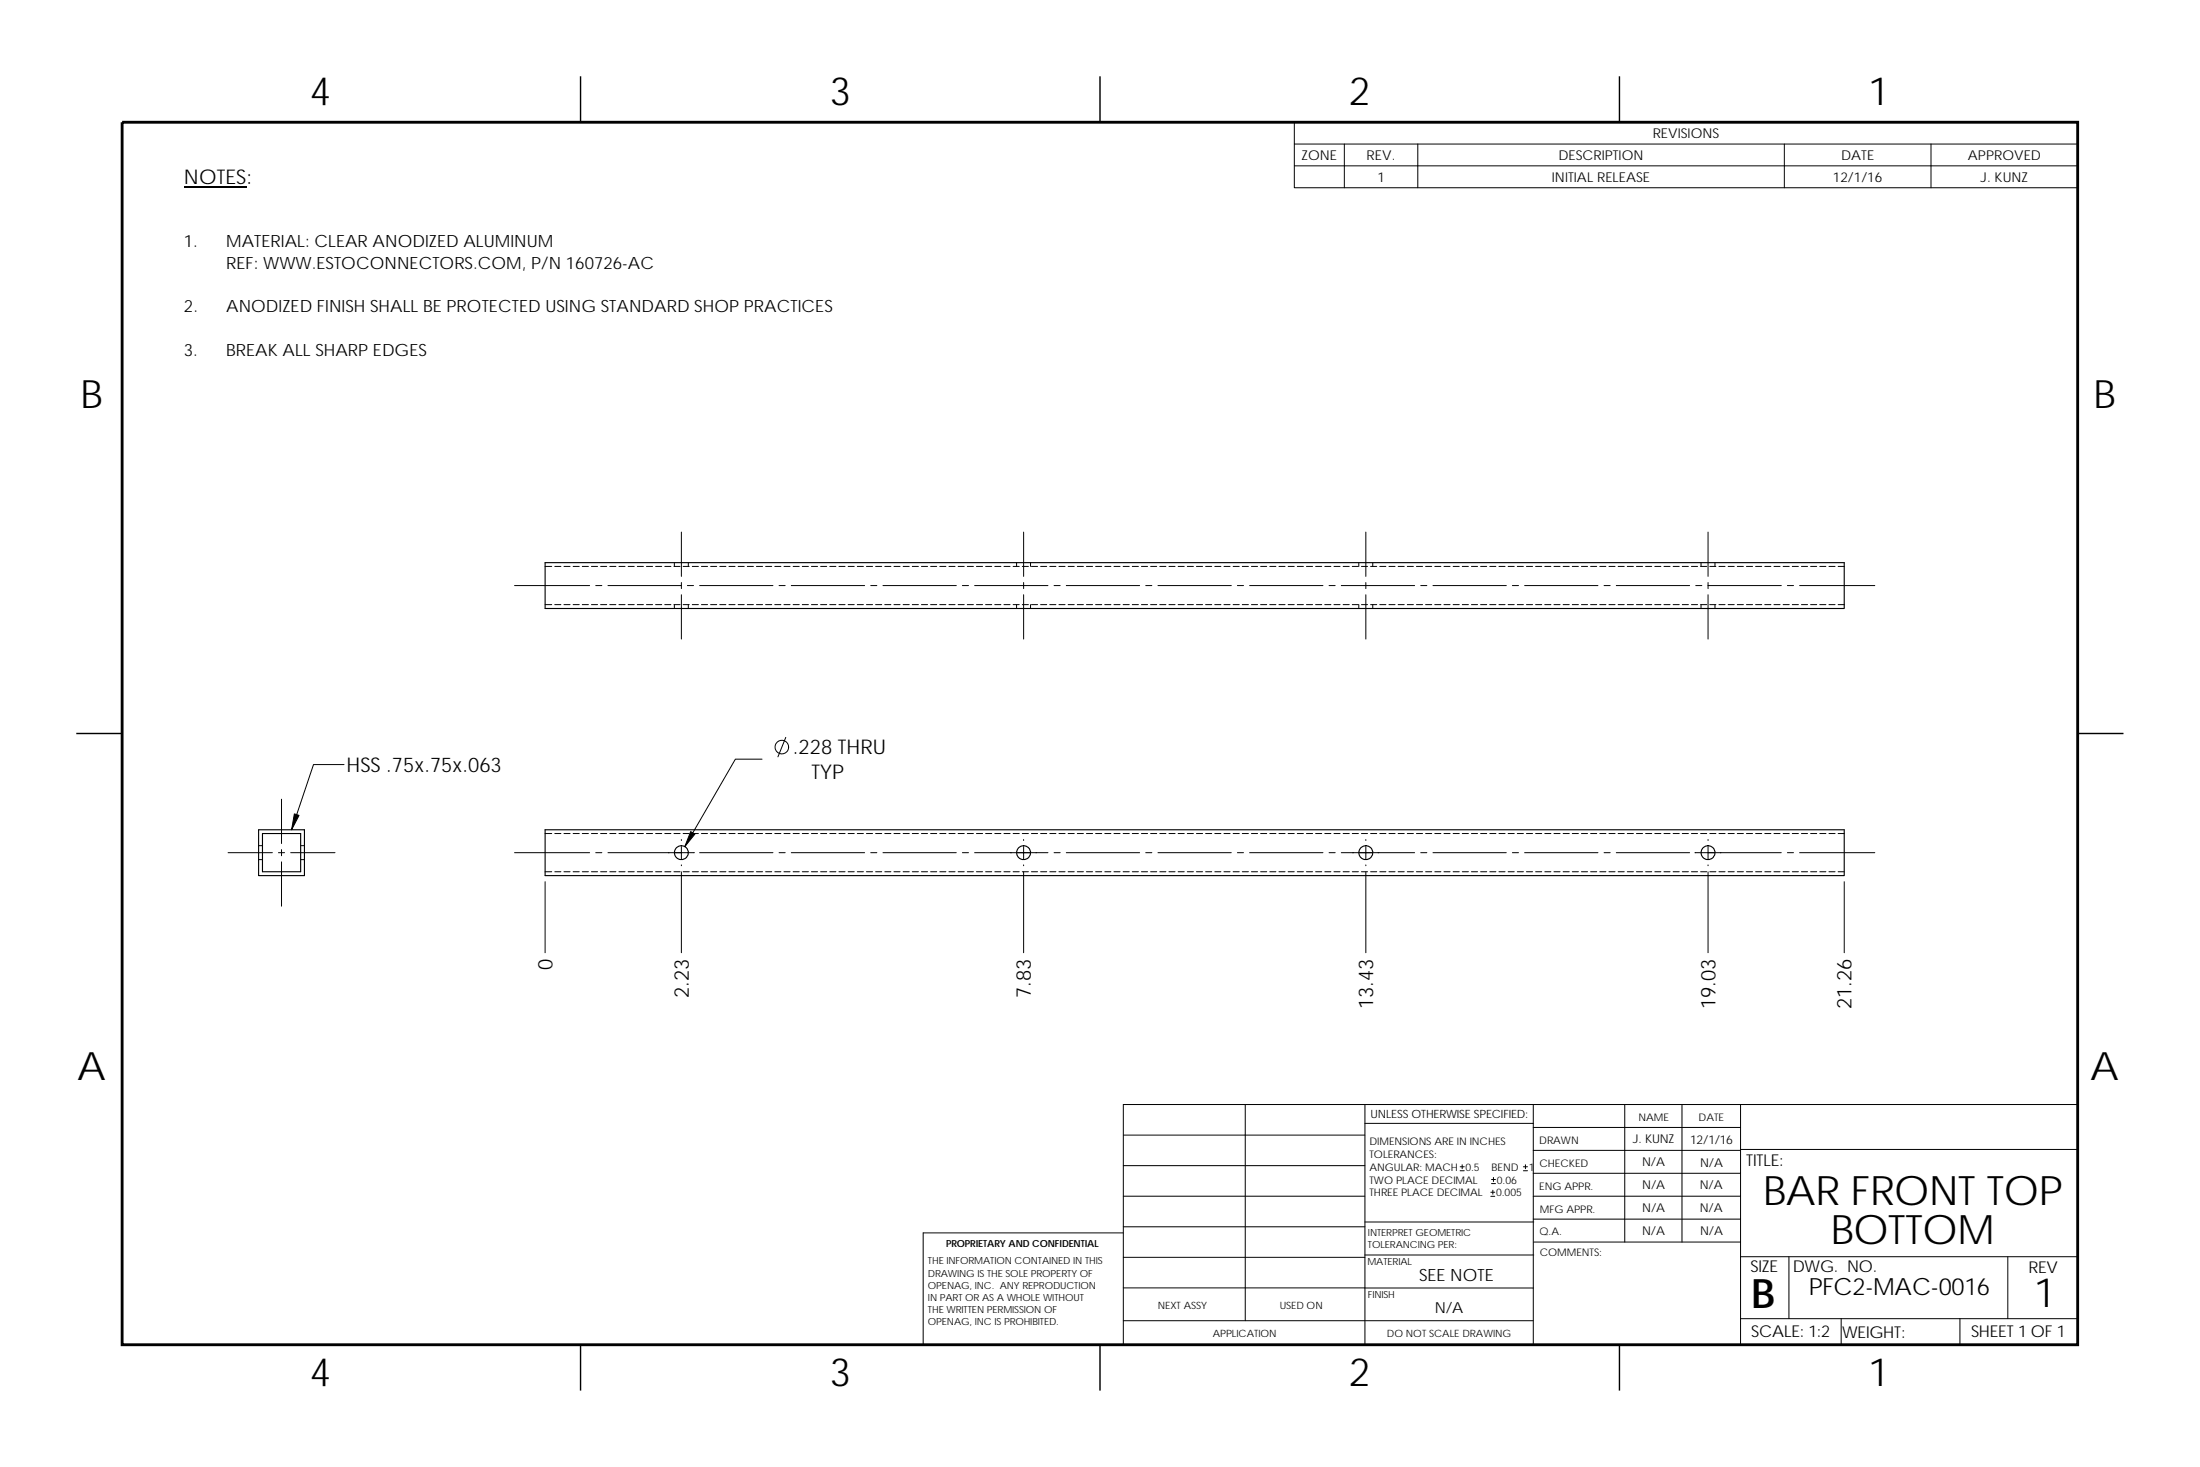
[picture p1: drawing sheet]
<svg xmlns="http://www.w3.org/2000/svg" width="457mm" height="305mm" viewBox="0 0 457 305" stroke-linecap="round" stroke-linejoin="round" font-family="sans-serif">
<g fill="none" stroke="#000" stroke-width=".21">
<path d="M269 25.4h162.8v13.6h-162.8zM269 29.9h162.8M269 34.5h162.8M279.4 29.9v9.1M294.6 29.9v9.1M370.8 29.9v9.1M401.3 29.9v9.1M113.3 117.7h1.4M115.3 117.7h1.3M117.2 117.7h1.3M119.1 117.7h1.3M121 117.7h1.3"/>
<path d="M122.9 117.7h1.3M124.8 117.7h1.3M126.7 117.7h1.3M128.6 117.7h1.3M130.5 117.7h1.3M132.4 117.7h1.3M134.3 117.7h1.3M136.2 117.7h1.3M138.2 117.7h1.2M140.1 117.7h1.2M140.1 116.9v.8M141.6 110.6v9.2"/>
<path d="M142 117.7h1.2M143 116.9v.8M143.9 117.7h1.2M145.8 117.7h1.2M147.7 117.7h1.2M149.6 117.7h1.3M151.5 117.7h1.3M153.4 117.7h1.3M155.3 117.7h1.3M157.2 117.7h1.3M159.1 117.7h1.3M161 117.7h1.3"/>
<path d="M162.9 117.7h1.3M164.8 117.7h1.3M166.7 117.7h1.3M168.6 117.7h1.3M170.5 117.7h1.3M172.4 117.7h1.3M174.3 117.7h1.3M176.3 117.7h1.2M178.2 117.7h1.2M180.1 117.7h1.2M182 117.7h1.2M183.9 117.7h1.2"/>
<path d="M185.8 117.7h1.2M187.7 117.7h1.3M189.6 117.7h1.3M191.5 117.7h1.3M193.4 117.7h1.3M195.3 117.7h1.3M197.2 117.7h1.3M199.1 117.7h1.3M201 117.7h1.3M202.9 117.7h1.3M204.8 117.7h1.3M206.7 117.7h1.3"/>
<path d="M208.6 117.7h1.3M210.5 117.7h1.3M211.3 116.9v.8M212.4 117.7h1.3M212.7 110.6v9.2M214.2 116.9v.8M214.4 117.7h1.2M216.3 117.7h1.2M218.2 117.7h1.2M220.1 117.7h1.2M222 117.7h1.2M223.9 117.7h1.2"/>
<path d="M225.8 117.7h1.3M227.7 117.7h1.3M229.6 117.7h1.3M231.5 117.7h1.3M233.4 117.7h1.3M235.3 117.7h1.3M237.2 117.7h1.3M239.1 117.7h1.3M241 117.7h1.3M242.9 117.7h1.3M244.8 117.7h1.3M246.7 117.7h1.3"/>
<path d="M248.6 117.7h1.3M250.5 117.7h1.3M252.5 117.7h1.2M254.4 117.7h1.2M256.3 117.7h1.2M258.2 117.7h1.2M260.1 117.7h1.2M262 117.7h1.2M263.9 117.7h1.3M265.8 117.7h1.3M267.7 117.7h1.3M269.6 117.7h1.3"/>
<path d="M271.5 117.7h1.3M273.4 117.7h1.3M275.3 117.7h1.3M277.2 117.7h1.3M279.1 117.7h1.3M281 117.7h1.3M282.4 116.9v.8M282.9 117.7h1.3M283.8 110.6v9.2M284.8 117.7h1.3M285.3 116.9v.8M286.7 117.7h1.3"/>
<path d="M288.6 117.7h1.3M290.6 117.7h1.2M292.5 117.7h1.2M294.4 117.7h1.2M296.3 117.7h1.2M298.2 117.7h1.2M300.1 117.7h1.2M302 117.7h1.3M303.9 117.7h1.3M305.8 117.7h1.3M307.7 117.7h1.3M309.6 117.7h1.3"/>
<path d="M311.5 117.7h1.3M313.4 117.7h1.3M315.3 117.7h1.3M317.2 117.7h1.3M319.1 117.7h1.3M321 117.7h1.3M322.9 117.7h1.3M324.8 117.7h1.3M326.7 117.7h1.3M328.7 117.7h1.2M330.6 117.7h1.2M332.5 117.7h1.2"/>
<path d="M334.4 117.7h1.2M336.3 117.7h1.2M338.2 117.7h1.2M340.1 117.7h1.3M342 117.7h1.3M343.9 117.7h1.3M345.8 117.7h1.3M347.7 117.7h1.3M349.6 117.7h1.3M351.5 117.7h1.3M353.4 117.7h1.3M353.5 116.9v.8"/>
<path d="M355 110.6v9.2M355.3 117.7h1.3M356.4 116.9v.8M357.2 117.7h1.3M359.1 117.7h1.3M361 117.7h1.3M362.9 117.7h1.3M364.8 117.7h1.3M366.8 117.7h1.2M368.7 117.7h1.2M370.6 117.7h1.2M372.5 117.7h1.2"/>
<path d="M374.4 117.7h1.2M376.3 117.7h1.2M378.2 117.7h1.3M380.1 117.7h1.3M382 117.7h1.3M106.9 121.7h15.6M113.3 125.6h1.4M115.3 125.6h1.3M117.2 125.6h1.3M119.1 125.6h1.3M121 125.6h1.3M122.9 125.6h1.3"/>
<path d="M123.8 121.7h1.3M124.8 125.6h1.3M126.3 121.7h15.3M126.7 125.6h1.3M128.6 125.6h1.3M130.5 125.6h1.3M132.4 125.6h1.3M134.3 125.6h1.3M136.2 125.6h1.3M138.2 125.6h1.2M140.1 125.6h1.2M140.1 125.6v.8"/>
<path d="M141.6 121v1.3M141.6 123.6v9.2M142 125.6h1.2M142.9 121.7h1.2M143 125.6v.8M143.9 125.6h1.2M145.4 121.7h15.2M145.8 125.6h1.2M147.7 125.6h1.2M149.6 125.6h1.3M151.5 125.6h1.3M153.4 125.6h1.3"/>
<path d="M155.3 125.6h1.3M157.2 125.6h1.3M159.1 125.6h1.3M161 125.6h1.3M161.9 121.7h1.3M162.9 125.6h1.3M164.4 121.7h15.3M164.8 125.6h1.3M166.7 125.6h1.3M168.6 125.6h1.3M170.5 125.6h1.3M172.4 125.6h1.3"/>
<path d="M174.3 125.6h1.3M176.3 125.6h1.2M178.2 125.6h1.2M180.1 125.6h1.2M181 121.7h1.2M182 125.6h1.2M183.5 121.7h15.2M183.9 125.6h1.2M185.8 125.6h1.2M187.7 125.6h1.3M189.6 125.6h1.3M191.5 125.6h1.3"/>
<path d="M193.4 125.6h1.3M195.3 125.6h1.3M197.2 125.6h1.3M199.1 125.6h1.3M200 121.7h1.3M201 125.6h1.3M202.5 121.7h15.3M202.9 125.6h1.3M204.8 125.6h1.3M206.7 125.6h1.3M208.6 125.6h1.3M210.5 125.6h1.3"/>
<path d="M211.3 125.6v.8M212.4 125.6h1.3M212.7 121v1.3M212.7 123.6v9.2M214.2 125.6v.8M214.4 125.6h1.2M216.3 125.6h1.2M218.2 125.6h1.2M219.1 121.7h1.2M220.1 125.6h1.2M221.6 121.7h15.2M222 125.6h1.2"/>
<path d="M223.9 125.6h1.2M225.8 125.6h1.3M227.7 125.6h1.3M229.6 125.6h1.3M231.5 125.6h1.3M233.4 125.6h1.3M235.3 125.6h1.3M237.2 125.6h1.3M238.1 121.7h1.3M239.1 125.6h1.3M240.6 121.7h15.3M241 125.6h1.3"/>
<path d="M242.9 125.6h1.3M244.8 125.6h1.3M246.7 125.6h1.3M248.6 125.6h1.3M250.5 125.6h1.3M252.5 125.6h1.2M254.4 125.6h1.2M256.3 125.6h1.2M257.2 121.7h1.2M258.2 125.6h1.2M259.7 121.7h15.2M260.1 125.6h1.2"/>
<path d="M262 125.6h1.2M263.9 125.6h1.3M265.8 125.6h1.3M267.7 125.6h1.3M269.6 125.6h1.3M271.5 125.6h1.3M273.4 125.6h1.3M275.3 125.6h1.3M276.2 121.7h1.3M277.2 125.6h1.3M278.7 121.7h15.3M279.1 125.6h1.3"/>
<path d="M281 125.6h1.3M282.4 125.6v.8M282.9 125.6h1.3M283.8 121v1.3M283.8 123.6v9.2M284.8 125.6h1.3M285.3 125.6v.8M286.7 125.6h1.3M288.6 125.6h1.3M290.6 125.6h1.2M292.5 125.6h1.2M294.4 125.6h1.2"/>
<path d="M295.3 121.7h1.2M296.3 125.6h1.2M297.8 121.7h15.2M298.2 125.6h1.2M300.1 125.6h1.2M302 125.6h1.3M303.9 125.6h1.3M305.8 125.6h1.3M307.7 125.6h1.3M309.6 125.6h1.3M311.5 125.6h1.3M313.4 125.6h1.3"/>
<path d="M314.3 121.7h1.3M315.3 125.6h1.3M316.8 121.7h15.3M317.2 125.6h1.3M319.1 125.6h1.3M321 125.6h1.3M322.9 125.6h1.3M324.8 125.6h1.3M326.7 125.6h1.3M328.7 125.6h1.2M330.6 125.6h1.2M332.5 125.6h1.2"/>
<path d="M333.4 121.7h1.2M334.4 125.6h1.2M335.9 121.7h15.2M336.3 125.6h1.2M338.2 125.6h1.2M340.1 125.6h1.3M342 125.6h1.3M343.9 125.6h1.3M345.8 125.6h1.3M347.7 125.6h1.3M349.6 125.6h1.3M351.5 125.6h1.3"/>
<path d="M352.4 121.7h1.3M353.4 125.6h1.3M353.5 125.6v.8M354.9 121.7h15.3M355 121v1.3M355 123.6v9.2M355.3 125.6h1.3M356.4 125.6v.8M357.2 125.6h1.3M359.1 125.6h1.3M361 125.6h1.3M362.9 125.6h1.3"/>
<path d="M364.8 125.6h1.3M366.8 125.6h1.2M368.7 125.6h1.2M370.6 125.6h1.2M371.5 121.7h1.2M372.5 125.6h1.2M374 121.7h15.6M374.4 125.6h1.2M376.3 125.6h1.2M378.2 125.6h1.3M380.1 125.6h1.3M382 125.6h1.3"/>
<path d="M71.5 158.9h-6.3l-4.6 13.5M158.4 157.7h-5.6l-10.5 18.2M163.3 153.2l-1.6 4M47.4 177.2h9.2M53.7 175.7h.8M53.7 178.6h.8M57.9 177.2h1.2M58.5 166.1v9.2M58.5 176.5v1.3M58.5 179.1v9.2M60.4 177.2h9.2M62.5 178.6h.8"/>
<path d="M62.5 175.7h.8M106.9 177.2h15.6M113.3 173.2h1.4M115.3 173.2h1.3M117.2 173.2h1.3M119.1 173.2h1.3M121 173.2h1.3M122.9 173.2h1.3M123.8 177.2h1.3M124.8 173.2h1.3M126.3 177.2h18M126.7 173.2h1.3"/>
<path d="M128.6 173.2h1.3M130.5 173.2h1.3M132.4 173.2h1.3M134.3 173.2h1.3M136.2 173.2h1.3M138.2 173.2h1.2M140.1 173.2h1.2M141.6 174.4v.2M141.6 179.7v.2M141.6 175.9v2.5M142 173.2h1.2M143.9 173.2h1.2"/>
<path d="M145.4 177.2h15.2M145.8 173.2h1.2M147.7 173.2h1.2M149.6 173.2h1.3M151.5 173.2h1.3M153.4 173.2h1.3M155.3 173.2h1.3M157.2 173.2h1.3M159.1 173.2h1.3M161 173.2h1.3M161.9 177.2h1.3M162.9 173.2h1.3"/>
<path d="M164.4 177.2h15.3M164.8 173.2h1.3M166.7 173.2h1.3M168.6 173.2h1.3M170.5 173.2h1.3M172.4 173.2h1.3M174.3 173.2h1.3M176.3 173.2h1.2M178.2 173.2h1.2M180.1 173.2h1.2M181 177.2h1.2M182 173.2h1.2"/>
<path d="M183.5 177.2h15.2M183.9 173.2h1.2M185.8 173.2h1.2M187.7 173.2h1.3M189.6 173.2h1.3M191.5 173.2h1.3M193.4 173.2h1.3M195.3 173.2h1.3M197.2 173.2h1.3M199.1 173.2h1.3M200 177.2h1.3M201 173.2h1.3"/>
<path d="M202.5 177.2h15.3M202.9 173.2h1.3M204.8 173.2h1.3M206.7 173.2h1.3M208.6 173.2h1.3M210.5 173.2h1.3M212.4 173.2h1.3M212.7 174.4v.2M212.7 179.7v.2M212.7 175.9v2.5M214.4 173.2h1.2M216.3 173.2h1.2"/>
<path d="M218.2 173.2h1.2M219.1 177.2h1.2M220.1 173.2h1.2M221.6 177.2h15.2M222 173.2h1.2M223.9 173.2h1.2M225.8 173.2h1.3M227.7 173.2h1.3M229.6 173.2h1.3M231.5 173.2h1.3M233.4 173.2h1.3M235.3 173.2h1.3"/>
<path d="M237.2 173.2h1.3M238.1 177.2h1.3M239.1 173.2h1.3M240.6 177.2h15.3M241 173.2h1.3M242.9 173.2h1.3M244.8 173.2h1.3M246.7 173.2h1.3M248.6 173.2h1.3M250.5 173.2h1.3M252.5 173.2h1.2M254.4 173.2h1.2"/>
<path d="M256.3 173.2h1.2M257.2 177.2h1.2M258.2 173.2h1.2M259.7 177.2h15.2M260.1 173.2h1.2M262 173.2h1.2M263.9 173.2h1.3M265.8 173.2h1.3M267.7 173.2h1.3M269.6 173.2h1.3M271.5 173.2h1.3M273.4 173.2h1.3"/>
<path d="M275.3 173.2h1.3M276.2 177.2h1.3M277.2 173.2h1.3M278.7 177.2h15.3M279.1 173.2h1.3M281 173.2h1.3M282.9 173.2h1.3M283.8 174.4v.2M283.8 175.9v2.5M283.8 179.7v.2M284.8 173.2h1.3M286.7 173.2h1.3"/>
<path d="M288.6 173.2h1.3M290.6 173.2h1.2M292.5 173.2h1.2M294.4 173.2h1.2M295.3 177.2h1.2M296.3 173.2h1.2M297.8 177.2h15.2M298.2 173.2h1.2M300.1 173.2h1.2M302 173.2h1.3M303.9 173.2h1.3M305.8 173.2h1.3"/>
<path d="M307.7 173.2h1.3M309.6 173.2h1.3M311.5 173.2h1.3M313.4 173.2h1.3M314.3 177.2h1.3M315.3 173.2h1.3M316.8 177.2h15.3M317.2 173.2h1.3M319.1 173.2h1.3M321 173.2h1.3M322.9 173.2h1.3M324.8 173.2h1.3"/>
<path d="M326.7 173.2h1.3M328.7 173.2h1.2M330.6 173.2h1.2M332.5 173.2h1.2M333.4 177.2h1.2M334.4 173.2h1.2M335.9 177.2h15.2M336.3 173.2h1.2M338.2 173.2h1.2M340.1 173.2h1.3M342 173.2h1.3M343.9 173.2h1.3"/>
<path d="M345.8 173.2h1.3M347.7 173.2h1.3M349.6 173.2h1.3M351.5 173.2h1.3M352.2 177.2h18M353.4 173.2h1.3M355 174.4v.2M355 175.9v2.5M355 179.7v.2M355.3 173.2h1.3M357.2 173.2h1.3M359.1 173.2h1.3"/>
<path d="M361 173.2h1.3M362.9 173.2h1.3M364.8 173.2h1.3M366.8 173.2h1.2M368.7 173.2h1.2M370.6 173.2h1.2M371.5 177.2h1.2M372.5 173.2h1.2M374 177.2h15.6M374.4 173.2h1.2M376.3 173.2h1.2M378.2 173.2h1.3"/>
<path d="M380.1 173.2h1.3M382 173.2h1.3M113.3 181.1h1.4M113.3 183.2v14.8M115.3 181.1h1.3M117.2 181.1h1.3M119.1 181.1h1.3M121 181.1h1.3M122.9 181.1h1.3M124.8 181.1h1.3M126.7 181.1h1.3M128.6 181.1h1.3"/>
<path d="M130.5 181.1h1.3M132.4 181.1h1.3M134.3 181.1h1.3M136.2 181.1h1.3M138.2 181.1h1.2M140.1 181.1h1.2M141.6 181.1v16.9M142 181.1h1.2M143.9 181.1h1.2M145.8 181.1h1.2M147.7 181.1h1.2M149.6 181.1h1.3"/>
<path d="M151.5 181.1h1.3M153.4 181.1h1.3M155.3 181.1h1.3M157.2 181.1h1.3M159.1 181.1h1.3M161 181.1h1.3M162.9 181.1h1.3M164.8 181.1h1.3M166.7 181.1h1.3M168.6 181.1h1.3M170.5 181.1h1.3M172.4 181.1h1.3"/>
<path d="M174.3 181.1h1.3M176.3 181.1h1.2M178.2 181.1h1.2M180.1 181.1h1.2M182 181.1h1.2M183.9 181.1h1.2M185.8 181.1h1.2M187.7 181.1h1.3M189.6 181.1h1.3M191.5 181.1h1.3M193.4 181.1h1.3M195.3 181.1h1.3"/>
<path d="M197.2 181.1h1.3M199.1 181.1h1.3M201 181.1h1.3M202.9 181.1h1.3M204.8 181.1h1.3M206.7 181.1h1.3M208.6 181.1h1.3M210.5 181.1h1.3M212.4 181.1h1.3M212.7 181.1v16.9M214.4 181.1h1.2M216.3 181.1h1.2"/>
<path d="M218.2 181.1h1.2M220.1 181.1h1.2M222 181.1h1.2M223.9 181.1h1.2M225.8 181.1h1.3M227.7 181.1h1.3M229.6 181.1h1.3M231.5 181.1h1.3M233.4 181.1h1.3M235.3 181.1h1.3M237.2 181.1h1.3M239.1 181.1h1.3"/>
<path d="M241 181.1h1.3M242.9 181.1h1.3M244.8 181.1h1.3M246.7 181.1h1.3M248.6 181.1h1.3M250.5 181.1h1.3M252.5 181.1h1.2M254.4 181.1h1.2M256.3 181.1h1.2M258.2 181.1h1.2M260.1 181.1h1.2M262 181.1h1.2"/>
<path d="M263.9 181.1h1.3M265.8 181.1h1.3M267.7 181.1h1.3M269.6 181.1h1.3M271.5 181.1h1.3M273.4 181.1h1.3M275.3 181.1h1.3M277.2 181.1h1.3M279.1 181.1h1.3M281 181.1h1.3M282.9 181.1h1.3M283.8 181.1v16.9"/>
<path d="M284.8 181.1h1.3M286.7 181.1h1.3M288.6 181.1h1.3M290.6 181.1h1.2M292.5 181.1h1.2M294.4 181.1h1.2M296.3 181.1h1.2M298.2 181.1h1.2M300.1 181.1h1.2M302 181.1h1.3M303.9 181.1h1.3M305.8 181.1h1.3"/>
<path d="M307.7 181.1h1.3M309.6 181.1h1.3M311.5 181.1h1.3M313.4 181.1h1.3M315.3 181.1h1.3M317.2 181.1h1.3M319.1 181.1h1.3M321 181.1h1.3M322.9 181.1h1.3M324.8 181.1h1.3M326.7 181.1h1.3M328.7 181.1h1.2"/>
<path d="M330.6 181.1h1.2M332.5 181.1h1.2M334.4 181.1h1.2M336.3 181.1h1.2M338.2 181.1h1.2M340.1 181.1h1.3M342 181.1h1.3M343.9 181.1h1.3M345.8 181.1h1.3M347.7 181.1h1.3M349.6 181.1h1.3M351.5 181.1h1.3"/>
<path d="M353.4 181.1h1.3M355 181.1v16.9M355.3 181.1h1.3M357.2 181.1h1.3M359.1 181.1h1.3M361 181.1h1.3M362.9 181.1h1.3M364.8 181.1h1.3M366.8 181.1h1.2M368.7 181.1h1.2M370.6 181.1h1.2M372.5 181.1h1.2"/>
<path d="M374.4 181.1h1.2M376.3 181.1h1.2M378.2 181.1h1.3M380.1 181.1h1.3M382 181.1h1.3M383.3 183.2v14.8M233.4 235.8h50.3M258.8 229.5v44.9M283.7 229.5v49.9M283.7 233.4h34.9M318.6 229.5v49.9M318.6 234.3h43.1"/>
<path d="M318.6 239h43.1M337.7 229.5v28.6M349.5 229.5v28.6M361.7 238.8h70.1M361.7 229.5v49.9M233.4 256.2h-41.5v23.2h239.9v-49.9h-198.4v49.9M233.4 248.5h50.3M233.4 242.2h50.3M233.4 254.9h50.3M283.7 253.9h35M303.4 243.2h.9M303.4 242.4h.9"/>
<path d="M303.9 242v.8M309.8 248.6h.8M309.8 247.7h.8M310 245.9h.8M310 245.1h.8M310.2 247.3v.8M310.4 244.6v.9M316.6 243.2h.8M316.6 242.4h.8M317 242v.8M318.6 253.3h43.1M318.6 248.5h43.1"/>
<path d="M318.6 243.8h43.1M318.7 258.1h43M233.4 267.6h50.3M233.4 261.2h50.3M233.4 274.4h85.2M283.7 260.8h35M283.7 267.6h34.9M361.7 261.1h70.1M361.7 274h70.1M371.8 261.1v12.9M382.6 274v5.4M407.3 274v5.4"/>
<path d="M417.3 261.1v12.9"/>
<circle cx="162.5" cy="155.2" r="1.41"/>
</g>
<path d="M120.6 15.9v9.5M228.6 15.9v9.5M336.5 15.9v9.5M15.9 152.4h9.5M431.8 152.4h9.5M120.6 279.4v9.5M228.6 279.4v9.5M336.5 279.4v9.5" fill="none" stroke="#000" stroke-width=".3"/>
<path d="M25.4 25.4h406.4v254h-406.4z" fill="none" stroke="#000" stroke-width=".59"/>
<g fill="none" stroke="#000" stroke-width=".23">
<path d="M113.3 116.9h270v9.5h-270zM53.7 172.4h9.6v9.5h-9.6zM54.5 173.2h8v7.9h-8zM113.3 172.4h270v9.5h-270z"/>
<circle cx="141.6" cy="177.2" r="1.45"/>
<circle cx="212.7" cy="177.2" r="1.45"/>
<circle cx="283.8" cy="177.2" r="1.45"/>
<circle cx="355" cy="177.2" r="1.45"/>
</g>
<path d="M38.2 38.8h13" fill="none" stroke="#000" stroke-width=".25"/>
<g fill="#000" stroke="#000" stroke-width=".21">
<path d="M61.2 169.1l.9 .3-1.5 3z" fill-rule="evenodd"/>
<path d="M143.5 172.8l.9 .5-2.1 2.6z" fill-rule="evenodd"/>
</g>
<g font-size="8.4">
<text x="366.4" y="250.3">BAR FRONT TOP</text>
<text x="380.5" y="258.4">BOTTOM</text>
<text x="364" y="271.7">B</text>
<text x="422.7" y="271.5">1</text>
</g>
<g font-size="8.1">
<text x="64.4" y="21.7">4</text>
<text x="172.4" y="21.7">3</text>
<text x="280.3" y="21.7">2</text>
<text x="388.3" y="21.7">1</text>
<text x="16.7" y="84.7">B</text>
<text x="435.1" y="84.7">B</text>
<text x="16" y="224.4">A</text>
<text x="434.4" y="224.4">A</text>
<text x="64.4" y="287.9">4</text>
<text x="172.4" y="287.9">3</text>
<text x="280.3" y="287.9">2</text>
<text x="388.3" y="287.9">1</text>
</g>
<text font-size="4.9" x="375.9" y="269.2">PFC2-MAC-0016</text>
<g font-size="4.2">
<text x="38.2" y="38.3">NOTES:</text>
<text x="72" y="160.5">HSS .75x.75x.063</text>
<text x="164.8" y="156.8">.228 THRU</text>
<text x="168.7" y="161.9">TYP</text>
<text x="114.8" y="201.5" transform="rotate(-90 114.8 201.5)">0</text>
<text x="143.1" y="207.3" transform="rotate(-90 143.1 207.3)">2.23</text>
<text x="214.2" y="207.3" transform="rotate(-90 214.2 207.3)">7.83</text>
<text x="285.4" y="209.7" transform="rotate(-90 285.4 209.7)">13.43</text>
<text x="356.5" y="209.7" transform="rotate(-90 356.5 209.7)">19.03</text>
<text x="384.8" y="209.7" transform="rotate(-90 384.8 209.7)">21.26</text>
</g>
<g font-size="3.5">
<text x="38.2" y="51.4">1.</text>
<text x="47" y="51.4">MATERIAL: CLEAR ANODIZED ALUMINUM</text>
<text x="47" y="55.9">REF: WWW.ESTOCONNECTORS.COM, P/N 160726-AC</text>
<text x="38.2" y="64.9">2.</text>
<text x="47" y="64.9">ANODIZED FINISH SHALL BE PROTECTED USING STANDARD SHOP PRACTICES</text>
<text x="38.2" y="74">3.</text>
<text x="47" y="74">BREAK ALL SHARP EDGES</text>
<text x="294.9" y="266.1">SEE NOTE</text>
</g>
<g font-size="3.4">
<text x="362.9" y="242.2">TITLE:</text>
<text x="363.8" y="264.3">SIZE</text>
<text x="372.6" y="264.3">DWG. NO.</text>
<text x="421.6" y="264.4">REV</text>
<text x="363.9" y="277.9">SCALE: 1:2</text>
<text x="382.8" y="277.9">WEIGHT:</text>
<text x="409.6" y="277.9">SHEET 1 OF 1</text>
</g>
<text font-size="3.2" x="298.2" y="272.8">N/A</text>
<g font-size="2.8">
<text x="343.5" y="28.7">REVISIONS</text>
<text x="270.5" y="33.3">ZONE</text>
<text x="284" y="33.3">REV.</text>
<text x="323.9" y="33.3">DESCRIPTION</text>
<text x="382.6" y="33.3">DATE</text>
<text x="409" y="33.3">APPROVED</text>
<text x="286.2" y="37.8">1</text>
<text x="322.5" y="37.8">INITIAL RELEASE</text>
<text x="380.9" y="37.8">12/1/16</text>
<text x="411.6" y="37.8">J. KUNZ</text>
</g>
<g font-size="2.5">
<text x="339.3" y="237.6">J. KUNZ</text>
<text x="351.3" y="237.7">12/1/16</text>
<text x="341.2" y="242.3">N/A</text>
<text x="353.3" y="242.4">N/A</text>
<text x="341.3" y="251.9">N/A</text>
<text x="341.3" y="247.1">N/A</text>
<text x="353.3" y="247">N/A</text>
<text x="353.3" y="251.8">N/A</text>
<text x="341.3" y="256.6">N/A</text>
<text x="353.3" y="256.5">N/A</text>
</g>
<text font-size="2.4" x="284.8" y="232.4">UNLESS OTHERWISE SPECIFIED:</text>
<g font-size="2.2">
<text x="340.5" y="232.9">NAME</text>
<text x="353" y="232.9">DATE</text>
<text x="284.6" y="238">DIMENSIONS ARE IN INCHES</text>
<text x="319.9" y="237.7">DRAWN</text>
<text x="284.6" y="245.9">TWO PLACE DECIMAL</text>
<text x="284.6" y="240.6">TOLERANCES:</text>
<text x="284.6" y="243.3">ANGULAR: MACH</text>
<text x="304.5" y="243.3">0.5</text>
<text x="310" y="243.3">BEND</text>
<text x="311.1" y="245.9">0.06</text>
<text x="317.7" y="243.3">1</text>
<text x="319.9" y="242.5">CHECKED</text>
<text x="284.6" y="248.6">THREE PLACE DECIMAL</text>
<text x="310.9" y="248.6">0.005</text>
<text x="319.9" y="247.2">ENG APPR.</text>
<text x="320" y="251.9">MFG APPR.</text>
<text x="320" y="256.6">Q.A.</text>
<text x="320" y="260.9">COMMENTS:</text>
</g>
<g font-size="2.1">
<text x="240.6" y="271.9">NEXT ASSY</text>
<text x="265.9" y="271.9">USED ON</text>
<text x="252" y="277.8">APPLICATION</text>
<text x="288.2" y="277.8">DO NOT SCALE DRAWING</text>
</g>
<g font-size="2">
<text x="284.3" y="256.8">INTERPRET GEOMETRIC</text>
<text x="192.8" y="262.7">THE INFORMATION CONTAINED IN THIS</text>
<text x="196.6" y="259.1">PROPRIETARY AND CONFIDENTIAL</text>
<text x="284.2" y="262.9">MATERIAL</text>
<text x="284.3" y="259.3">TOLERANCING PER:</text>
<text x="192.8" y="265.3">DRAWING IS THE SOLE PROPERTY OF</text>
<text x="192.8" y="267.8">OPENAG, INC. ANY REPRODUCTION</text>
<text x="284.2" y="269.7">FINISH</text>
<text x="192.8" y="275.4">OPENAG, INC IS PROHIBITED.</text>
<text x="192.8" y="270.3">IN PART OR AS A WHOLE WITHOUT</text>
<text x="192.8" y="272.8">THE WRITTEN PERMISSION OF</text>
</g>
</svg>
